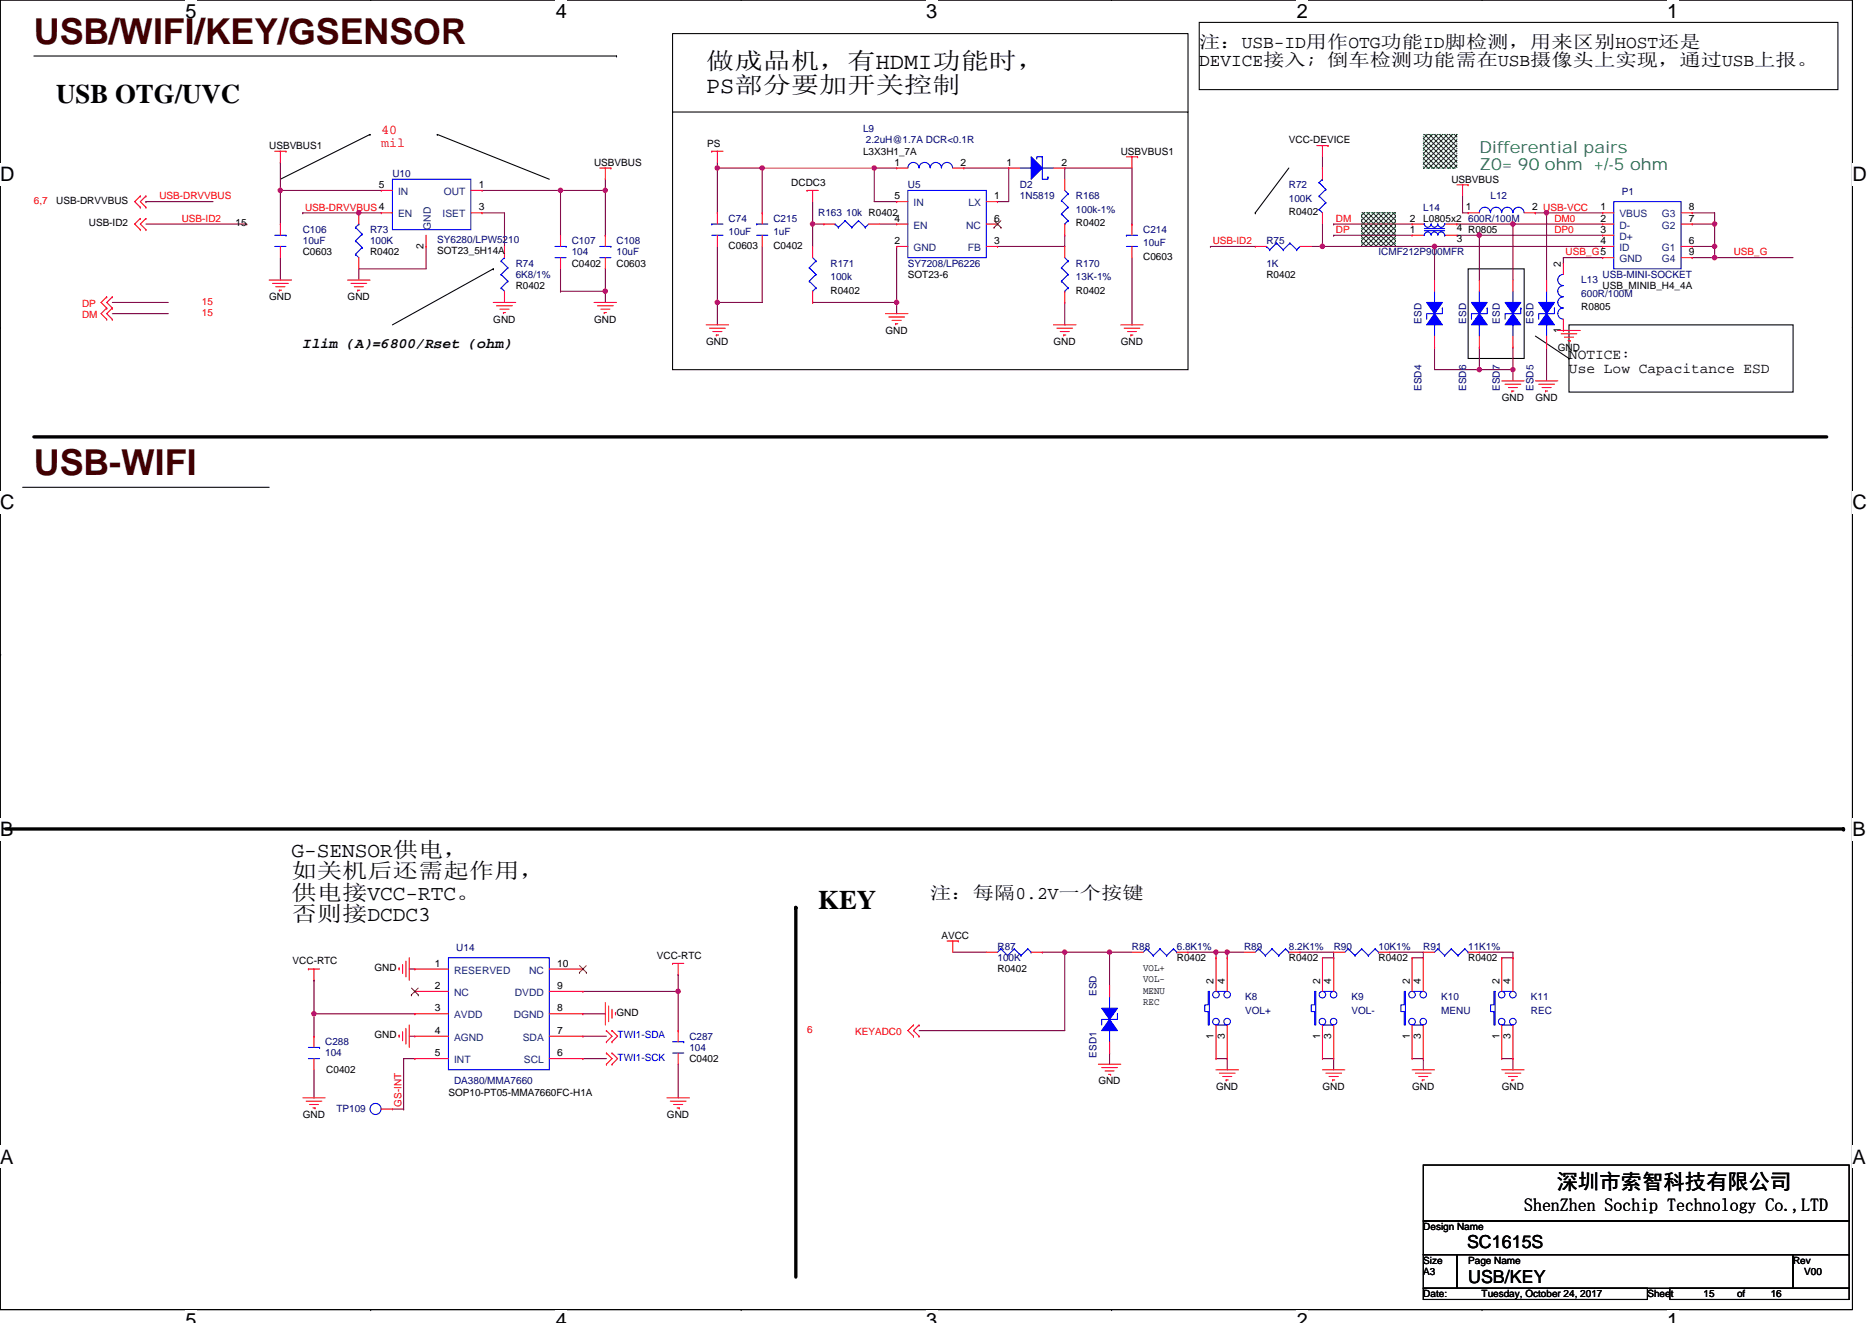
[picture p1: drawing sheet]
<svg xmlns="http://www.w3.org/2000/svg" width="297mm" height="210mm" viewBox="0 0 297 210" stroke-linecap="round" stroke-linejoin="round" font-family="sans-serif">
<path d="M0 0h293.9v207.9h-293.9z" fill="none" stroke="#000" stroke-width=".17"/>
<g fill="#fff">
<path d="M29.4 0h1.8v3.5h-1.8z"/>
<path d="M29.4 207.9h1.8v2h-1.8z"/>
</g>
<path d="M58.8 0h.1M58.8 207.9h.1" fill="none" stroke="#000" stroke-width=".17"/>
<g fill="#fff">
<path d="M88.2 0h1.8v3.5h-1.8z"/>
<path d="M88.2 207.9h1.8v2h-1.8z"/>
</g>
<path d="M117.6 0h.1M117.6 207.9h.1" fill="none" stroke="#000" stroke-width=".17"/>
<g fill="#fff">
<path d="M147 0h1.7v3.5h-1.7z"/>
<path d="M147 207.9h1.7v2h-1.7z"/>
</g>
<path d="M176.4 0h.1M176.4 207.9h.1" fill="none" stroke="#000" stroke-width=".17"/>
<g fill="#fff">
<path d="M205.8 0h1.7v3.5h-1.7z"/>
<path d="M205.8 207.9h1.7v2h-1.7z"/>
</g>
<path d="M235.2 0h.1M235.2 207.9h.1" fill="none" stroke="#000" stroke-width=".17"/>
<g fill="#fff">
<path d="M264.5 0h1.8v3.5h-1.8z"/>
<path d="M264.5 207.9h1.8v2h-1.8z"/>
<path d="M0 26h2.3v3.5h-2.3z"/>
<path d="M293.9 26h2.3v3.5h-2.3z"/>
<path d="M0 77.9h2.3v3.5h-2.3z"/>
<path d="M293.9 77.9h2.3v3.5h-2.3z"/>
</g>
<path d="M0 52h.1M293.9 52h.1" fill="none" stroke="#000" stroke-width=".17"/>
<g fill="#fff">
<path d="M0 129.9h2.1v3.5h-2.1z"/>
<path d="M293.9 129.9h2.1v3.5h-2.1z"/>
</g>
<path d="M0 103.9h.1M293.9 103.9h.1" fill="none" stroke="#000" stroke-width=".17"/>
<path d="M0 103.9h.1" fill="none" stroke="#000" stroke-width=".16"/>
<g fill="#fff">
<path d="M0 181.9h2.2v3.5h-2.2z"/>
<path d="M293.9 181.9h2.2v3.5h-2.2z"/>
</g>
<g fill="none" stroke="#000" stroke-width=".17">
<path d="M5.4 8.9h92.4M97.8 8.9h.1M106.7 17.8v-12.5h81.8v12.5M106.7 17.8h81.8v40.9h-81.8zM190.3 3.6h101.3v10.6h-101.3zM58.7 21.3h.1M58.7 21.3l-14.2 7.1M69.4 21.3h.1M69.4 21.3l17.8 7.1M199.2 33.8h.1M204.5 26.7l-5.3 7.1M78.3 42.7h.1"/>
<path d="M78.3 42.7l-16 8.9M233 42.7h8.8v14.2h-8.8zM243.6 53.3l5.4 3.6M249 51.6h35.5v10.6h-35.5zM249 56.9h.1M3.6 77.3h39.1M0 155.9h.1M293.9 155.9h.1M225.8 199.1h5.4v5.4h-5.4zM225.8 184.9h67.6v8.9h-67.6zM225.8 193.8h67.6v5.3h-67.6zM231.2 199.1h53.3v5.4h-53.3z"/>
<path d="M284.5 199.1h8.9v5.4h-8.9zM225.8 204.5h35.6v1.7h-35.6zM265 204.5h28.4v1.7h-28.4z"/>
</g>
<path d="M5.4 69.3h284.5M.9 131.6h291.6M292.5 131.6h.1M126.3 144h.1M126.3 144v58.7" fill="none" stroke="#000" stroke-width=".53"/>
<g fill="#008000" stroke="#008000" stroke-width=".17" stroke-dasharray="0 .3">
<path d="M225.8 21.3h5.4v5.4h-5.4z" fill-rule="evenodd"/>
<path d="M216.1 33.8h5.3v5.3h-5.3z" fill-rule="evenodd"/>
</g>
<g fill="none" stroke="#800040" stroke-width=".17">
<path d="M23.2 32h.1M23.2 32h10.6M23.2 35.6h16M39.2 35.6h.1M44.5 30.2v5.4M44.5 25.8v4.4h16M44.5 25.8h.1M48 33.8h.1M48 33.8h12.5M67.6 39.1v3.6h-10.7v1.7M76.5 33.8h3.5v5.3M76.5 30.2h12.4"/>
<path d="M88.9 30.2h.1M88.9 30.2v7.1M88.9 30.2h7.2M96.1 30.2v7.1M96.1 28.4v1.8M113.8 39.1v8.9M113.8 26.7h7.1M113.8 26.7v7.1M113.8 26.7h.1M113.8 25.8v.9M120.9 39.1v8.9h-7.1M120.9 26.7h.1"/>
<path d="M120.9 26.7v7.1M128.9 35.6h1.8M128.9 35.6h.1M128.9 32v3.6M128.9 35.6v3.5M139.6 35.6h2.7M142.3 26.7h-3.6v5.3h3.6M142.3 39.1v8.9M152.9 26.7h7.2v5.3h-1.8M168.9 28.4v-1.7h10.7v8.9M168.9 37.3v1.8h-10.6M192.1 39.1h.1"/>
<path d="M192.1 39.1h7.1M208.1 39.1h1.7M209.8 35.6v3.5M209.8 24.9v1.8M209.8 39.1h17.8M211.6 37.3h.1M211.6 35.6h.1M211.6 37.3h12.5M211.6 35.6h12.5M227.6 39.1h.1M231.2 35.6h8.9M231.2 37.3h3.5"/>
<path d="M232.1 31.1v2.7h.9M234.7 37.3h.1M234.7 37.3v7.1M234.7 37.3h19.6M240.1 35.6h.1M240.1 35.6h14.2M240.1 35.6v8.8M243.6 33.8h.1M243.6 33.8h1.8M245.4 33.8h8.9M245.4 33.8h.1M245.4 33.8v10.6"/>
<path d="M254.3 39.1h-26.7v5.3M268.5 35.6h3.6M268.5 39.1h3.6M268.5 33.8h3.6v1.8M272.1 35.6h.1M272.1 39.1v1.8M272.1 35.6v3.5M17.8 48h8.9M17.8 49.8h8.9M44.5 40.9v3.5M88.9 42.7v3.5M88.9 46.2h.1"/>
<path d="M88.9 46.2h7.2M96.1 46.2v1.8M96.1 42.7v3.5M113.8 48h.1M113.8 48v3.6M128.9 48h13.4M142.3 48h.1M142.3 48v1.8M168.9 48v3.6M179.6 40.9v10.7M227.6 55.1v3.6h7.1M234.7 55.1v3.6"/>
<path d="M234.7 58.7h.1M234.7 58.7h5.4M240.1 58.7v1.8M240.1 55.1v3.6M245.4 55.1v5.4M248.1 40.9h6.2M248.1 40.9h.1M248.1 52.5h.9M248.1 40.9v.9M268.5 40.9h3.6M272.1 40.9h.1M272.1 40.9h12.4"/>
<path d="M49.8 155.6h.1M49.8 155.6v5.3M64.9 153.8h.9M92.5 157.4h15.1M107.6 154.7h.1M107.6 157.4v6.2M107.6 154.7v2.7M151.2 151.1h5.3M165.4 151.1h3.5M168.9 151.1h.1M168.9 151.1v12.5h-23.1M168.9 151.1h7.2"/>
<path d="M176.1 151.1h.1M176.1 151.1h3.5M176.1 151.1v5.4M188.5 151.1h4.5M193 151.1v.9M193 151.1h.1M193 151.1h1.7M194.7 151.1v.9M194.7 151.1h2.7M206.3 151.1h5.3v.9h-1.8M220.5 151.1h5.3v.9h-1.7M234.7 151.1h5.4v.9h-1.8"/>
<path d="M49.8 160.9v3.6M49.8 160.9h16M49.8 169.8v4.4M62.3 176h1.7M64 176h.1M64.9 164.5h.9M65.8 168h-1.8v8M92.5 164.5h3.7M92.5 168h3.7M92.5 160.9h3.6M107.6 168.9v5.3M176.1 167.1v1.8"/>
<path d="M193 168h1.7v1.8M209.8 168h1.8v1.8M224.1 168h1.7v1.8M238.3 168h1.8v1.8"/>
</g>
<g fill="#f0f" stroke="#f0f" stroke-width=".17">
<circle cx="168.9" cy="151.1" r=".35"/>
<circle cx="176" cy="151.1" r=".35"/>
<circle cx="96" cy="30.2" r=".35"/>
<circle cx="88.9" cy="30.2" r=".35"/>
<circle cx="96" cy="46.2" r=".35"/>
<circle cx="56.9" cy="33.8" r=".35"/>
<circle cx="234.7" cy="37.3" r=".35"/>
<circle cx="240.1" cy="35.5" r=".35"/>
<circle cx="240.1" cy="58.7" r=".35"/>
<circle cx="234.7" cy="58.7" r=".35"/>
<circle cx="272.1" cy="39.1" r=".35"/>
<circle cx="272.1" cy="35.5" r=".35"/>
<circle cx="245.4" cy="33.8" r=".35"/>
<circle cx="142.3" cy="48" r=".35"/>
<circle cx="113.8" cy="48" r=".35"/>
<circle cx="138.7" cy="26.7" r=".35"/>
<circle cx="120.9" cy="26.7" r=".35"/>
<circle cx="44.5" cy="30.2" r=".35"/>
<circle cx="272.1" cy="40.9" r=".35"/>
<circle cx="107.6" cy="157.3" r=".35"/>
<circle cx="49.8" cy="160.9" r=".35"/>
<circle cx="194.7" cy="151.1" r=".35"/>
<circle cx="192.9" cy="151.1" r=".35"/>
<circle cx="113.8" cy="26.7" r=".35"/>
<circle cx="128.9" cy="35.5" r=".35"/>
<circle cx="209.8" cy="39.1" r=".35"/>
<circle cx="227.6" cy="39.1" r=".35"/>
</g>
<path d="M120.9 26.7h.1M120.9 26.7h17.8" fill="none" stroke="#ff8000" stroke-width=".17"/>
<g fill="none" stroke="#f00" stroke-width=".17">
<path d="M22.3 31.1h.1M22.3 32.9h.1M22.3 34.7h.1M22.3 36.4h.1M22.3 31.1l-.9 .9 .9 .9M22.3 34.7l-.9 .9 .9 .8M23.2 31.1h.1M23.2 32.9h.1M23.2 34.7h.1M23.2 36.4h.1M23.2 31.1l-.9 .9 .9 .9M23.2 34.7l-.9 .9 .9 .8"/>
<path d="M43.6 24h1.8M44.5 24v1.8M44.5 39.1v1.8M44.5 35.6h.1M44.5 35.6v1.7M45.4 24h.1M56.9 33.8h.1M56.9 33.8v1.8M60.5 33.8h.1M60.5 30.2h.1M60.5 30.2h1.8M60.5 33.8h1.8"/>
<path d="M67.6 39.1h.1M67.6 37.3v1.8M74.7 30.2h1.8M74.7 33.8h1.8M76.5 33.8h.1M76.5 30.2h.1M80 39.1h.1M80 39.1v1.8M88.9 37.3h.1M88.9 37.3v1.8M95.2 26.7h1.7M96.1 26.7v1.7"/>
<path d="M96.1 37.3h.1M96.1 37.3v1.8M96.9 26.7h.1M112.9 24h.1M112.9 24h1.8M113.8 24v1.8M113.8 37.3v1.8M113.8 33.8h.1M113.8 33.8v1.8M120.9 37.3v1.8M120.9 33.8h.1M120.9 33.8v1.8"/>
<path d="M128.1 30.2h.1M128.1 30.2h1.7M128.9 30.2v1.8M128.9 39.1v1.8M130.7 35.6h.1M130.7 35.6h1.8M137.8 35.6h1.8M142.3 26.7h.1M142.3 35.6h.1M142.3 39.1h.1M142.3 32h.1M142.3 26.7h1.8"/>
<path d="M142.3 39.1h1.8M142.3 35.6h1.8M142.3 32h1.8M151.2 26.7h1.7M152.9 26.7h.1M156.5 39.1h1.8M156.5 35.6h1.8M156.5 32h1.8M158.3 35.6h.1M158.3 32h.1M158.3 39.1h.1M160.1 26.7h.1"/>
<path d="M160.1 26.7h1.7M167.2 26.7h1.7M168.9 39.1v1.8M168.9 26.7h.1M168.9 28.4v1.8M168.9 37.3h.1M168.9 35.6v1.7M178.7 24.9h1.8M179.6 24.9v1.8M179.6 39.1v1.8M179.6 35.6h.1M179.6 35.6v1.7"/>
<path d="M180.5 24.9h.1M199.2 39.1h.1M199.2 39.1h1.8M206.3 39.1h1.8M209 23.1h1.7M209.8 23.1v1.8M209.8 33.8v1.8M209.8 26.7h.1M209.8 26.7v1.7M210.7 23.1h.1M224.1 37.3h.1M224.1 35.6h.1"/>
<path d="M224.1 37.3h1.7M224.1 35.6h1.7M229.4 37.3h1.8M229.4 35.6h1.8M231.2 37.3h.1M231.2 35.6h.1M231.2 29.3h1.8M232.1 29.3v1.8M233 29.3h.1M233 33.8h.1M233 33.8h1.7M241.8 33.8h1.8"/>
<path d="M243.6 33.8h.1M254.3 33.8h.1M254.3 35.6h.1M254.3 37.3h.1M254.3 39.1h.1M254.3 39.1h1.8M254.3 33.8h1.8M254.3 37.3h1.8M254.3 35.6h1.8M266.7 39.1h1.8M266.7 33.8h1.8M266.7 35.6h1.8"/>
<path d="M268.5 39.1h.1M268.5 35.6h.1M268.5 33.8h.1M16.9 48.9h.1M16.9 50.7h.1M16.9 47.1h.1M16.9 48.9l-.9 .9 .9 .9M16.9 47.1l-.9 .9 .9 .9M17.8 48.9h.1M17.8 50.7h.1M17.8 47.1h.1M17.8 48.9l-.9 .9 .9 .9"/>
<path d="M17.8 47.1l-.9 .9 .9 .9M42.7 44.4h3.6M43.2 45h2.5M43.8 45.5h1.4M44.3 46.1h.1M44.3 46.1h.4M55.2 44.4h3.5M55.7 45h2.5M56.2 45.5h1.5M56.8 46.1h.1M56.8 46.1h.3M56.9 40.9v1.8"/>
<path d="M78.3 48h3.5M78.8 48.5h2.5M79.3 49.1h1.5M79.9 49.6h.1M79.9 49.6h.3M80 46.2v1.8M88.9 40.9v1.8M94.3 48h3.5M94.8 48.5h2.5M95.3 49.1h1.5M95.9 49.6h.1M95.9 49.6h.3"/>
<path d="M96.1 40.9v1.8M112.1 51.6h3.5M112.6 52.1h2.5M113.1 52.6h1.5M113.7 53.2h.1M113.7 53.2h.3M128.9 48h.1M128.9 46.2v1.8M140.5 49.8h3.6M141 50.3h2.5M141.6 50.8h1.4M142.1 51.4h.1"/>
<path d="M142.1 51.4h.3M167.2 51.6h3.5M167.7 52.1h2.5M168.2 52.6h1.5M168.8 53.2h.1M168.8 53.2h.3M168.9 48h.1M168.9 46.2v1.8M177.8 51.6h3.6M178.4 52.1h2.5M178.9 52.6h1.4M179.4 53.2h.1"/>
<path d="M179.4 53.2h.4M227.6 44.4v1.8M227.6 55.1h.1M227.6 53.3v1.8M234.7 44.4v1.8M234.7 55.1h.1M234.7 53.3v1.8M240.1 44.4v1.8M240.1 55.1h.1M240.1 53.3v1.8M245.4 44.4v1.8M245.4 55.1h.1"/>
<path d="M245.4 53.3v1.8M247.2 52.5h3.5M247.7 53h2.5M248.1 52.5h.1M248.1 41.8h.1M248.1 41.8v1.8M248.1 50.7v1.8M248.2 53.5h1.5M248.8 54.1h.3M249.1 54.1h.1M254.3 40.9h.1M254.3 40.9h1.8"/>
<path d="M266.7 40.9h1.8M268.5 40.9h.1M238.3 60.5h3.5M238.8 61h2.5M239.3 61.5h1.5M239.9 62.1h.1M239.9 62.1h.3M243.6 60.5h3.6M244.2 61h2.5M244.7 61.5h1.4M245.2 62.1h.1M245.2 62.1h.4"/>
<path d="M48.9 153.8h.1M48.9 153.8h1.8M49.8 153.8v1.8M63.3 153.6h.1M63.3 153.6v.4M63.9 153.1v1.4M64.4 152.5v2.5M64.9 152v3.6M65.8 153.8h.1M65.8 157.4h.1M65.8 153.8h5.4M65.8 157.4h5.4"/>
<path d="M87.2 153.8h5.3M87.2 157.4h5.3M92.5 157.4h.1M92.5 153.8h.1M96.1 159.1v3.6M96.6 159.7v2.5M106.7 152.9h.1M106.7 152.9h1.8M107.6 152.9v1.8M150.3 149.4h1.8M151.2 149.4v1.7M152.1 149.4h.1"/>
<path d="M156.5 151.1h1.8M163.6 151.1h1.8M165.4 151.1h.1M176.1 156.5v1.7M179.6 151.1h1.8M186.7 151.1h1.8M188.5 151.1h.1M193 152h.1M193 152v5.4M194.7 152h.1M194.7 152v5.4M197.4 151.1h1.8"/>
<path d="M204.5 151.1h1.8M206.3 151.1h.1M209.8 152h.1M209.8 152v5.4M211.6 151.1h1.8M211.6 152h.1M211.6 152v5.4M218.7 151.1h1.8M220.5 151.1h.1M224.1 152h.1M224.1 152v5.4M225.8 152h.1"/>
<path d="M225.8 151.1h1.8M225.8 152v5.4M233 151.1h1.7M234.7 151.1h.1M238.3 152h.1M238.3 152v5.4M240.1 152h.1M240.1 152v5.4M48 174.2h3.6M48.6 174.8h2.5M49.1 175.3h1.4M49.7 175.9h.3"/>
<path d="M49.8 168v1.8M49.8 164.5h.1M49.8 164.5v1.7M50 175.9h.1M60.5 176h1.8M62.3 176h.1M63.3 164.3h.1M63.3 164.3v.3M63.9 163.7v1.5M64.4 163.2v2.5M64.9 162.7v3.5M65.8 160.9h.1"/>
<path d="M65.8 164.5h.1M65.8 168h.1M65.8 160.9h5.4M65.8 164.5h5.4M65.8 168h5.4M87.2 160.9h5.3M87.2 164.5h5.3M87.2 168h5.3M92.5 168h.1M92.5 164.5h.1M92.5 160.9h.1M96.2 165.4h.1"/>
<path d="M96.2 163.6h.1M96.2 168.9h.1M96.2 167.1h.1M96.2 163.6l.9 .9-.9 .9M96.2 167.1l.9 .9-.9 .9M97.1 160.2v1.4M97.1 165.4h.1M97.1 163.6h.1M97.1 168.9h.1M97.1 167.1h.1M97.1 163.6l.9 .9-.9 .9M97.1 167.1l.9 .9-.9 .9"/>
<path d="M97.7 160.7h.1M97.7 160.7v.4M105.8 174.2h3.6M106.4 174.8h2.5M106.9 175.3h1.4M107.4 175.9h.4M107.6 167.1v1.8M107.6 163.6h.1M107.6 163.6v1.8M107.8 175.9h.1M144.9 162.7h.1M144.9 164.5h.1"/>
<path d="M144.9 162.7l-.8 .9 .8 .9M145.8 162.7h.1M145.8 164.5h.1M145.8 162.7l-.9 .9 .9 .9M174.3 168.9h3.5M174.8 169.4h2.5M175.3 170h1.5M175.9 170.5h.3M176.1 167.1h.1M176.1 165.4v1.7M176.2 170.5h.1M193 169.8h3.5"/>
<path d="M193 168h.1M193 162.7v5.3M193.5 170.3h2.5M194 170.9h1.4M194.6 171.4h.1M194.6 171.4h.3M194.7 168h.1M194.7 162.7v5.3M209.8 169.8h3.6M209.8 168h.1M209.8 162.7v5.3M210.4 170.3h2.5"/>
<path d="M210.9 170.9h1.4M211.5 171.4h.1M211.5 171.4h.3M211.6 168h.1M211.6 162.7v5.3M224.1 169.8h3.5M224.1 168h.1M224.1 162.7v5.3M224.6 170.3h2.5M225.1 170.9h1.5M225.7 171.4h.1M225.7 171.4h.3"/>
<path d="M225.8 168h.1M225.8 162.7v5.3M238.3 169.8h3.5M238.3 168h.1M238.3 162.7v5.3M238.8 170.3h2.5M239.3 170.9h1.5M239.9 171.4h.1M239.9 171.4h.3M240.1 168h.1M240.1 162.7v5.3"/>
</g>
<g fill="none" stroke="#00f" stroke-width=".17">
<path d="M43.6 39.1h1.8M43.6 37.3h1.8M45.4 37.3h.1M56.4 38.2h.1M56.4 36.1h.1M56.4 38.2l1.1 1.1M56.4 36.1l1.1 1.1M56.9 35.6h.1M56.9 35.6l-.5 .5M57.5 39.3h.1M57.5 37.2h.1M57.5 39.3l-1.1 1.1"/>
<path d="M57.5 37.2l-1.1 1M62.3 28.4h12.4v8h-12.4zM88.1 39.1h1.7M89.8 39.1h.1M95.2 39.1h1.7M96.9 39.1h.1M112.9 37.3h1.8M112.9 35.6h.1M112.9 35.6h1.8M120.1 37.3h1.7M120.1 35.6h.1M120.1 35.6h1.7"/>
<path d="M132.5 35.6h.1M132.5 35.6l.5 .5M133 36.1h.1M134.1 35h.1M134.1 35l1.1 1.1M134.1 35l-1.1 1.1M135.2 36.1h.1M136.2 35h.1M136.2 35l1.1 1.1M136.2 35l-1 1.1M137.3 36.1h.1M137.8 35.6l-.5 .5"/>
<path d="M144.1 30.2h12.4v10.7h-12.4zM144.1 26.6a.88 .88 0 0 1 .8-.8 .88 .88 0 0 1 .9 .8 .89 .89 0 0 1 .9-.8 .89 .89 0 0 1 .9 .8 .89 .89 0 0 1 .9-.8 .89 .89 0 0 1 .9 .8M149.4 26.6a.88 .88 0 0 1 .9-.8 .88 .88 0 0 1 .8 .8M161.8 26.7h1.8M164.5 25.3v-.4h.9v3.5h.9v-.3M165.4 26.7h1.8M166.3 28.1h.1M168.4 31.8h.1M168.4 34h.1M168.4 31.8l1.1 1.1M168.4 34l1.1 1M168.9 35.6h.1"/>
<path d="M168.9 30.2l.6 .6M169.5 30.8h.1M169.5 32.9h.1M169.5 35h.1M169.5 30.8l-1.1 1M169.5 32.9l-1.1 1.1M169.5 35l-.6 .6M178.7 39.1h1.8M178.7 37.3h.1M178.7 37.3h1.8M201 39.1h.1M201 39.1l.5 .5"/>
<path d="M201.5 39.6h.1M202.6 38.6h.1M202.6 38.6l1 1M202.6 38.6l-1.1 1M203.6 39.6h.1M204.7 38.6h.1M204.7 38.6l1.1 1M204.7 38.6l-1.1 1M205.8 39.6h.1M206.3 39.1l-.5 .5M209.3 33.3h.1M209.3 31.1h.1"/>
<path d="M209.3 29h.1M209.3 33.3l.5 .5M209.3 31.1l1.1 1.1M209.3 29l1.1 1.1M209.8 28.4h.1M209.8 28.4l-.5 .6M210.4 32.2h.1M210.4 30.1h.1M210.4 32.2l-1.1 1.1M210.4 30.1l-1.1 1M226 36.3h3.2M226 36.6h3.2"/>
<path d="M227.1 37.3a.53 .53 0 0 0-.6-.5 .53 .53 0 0 0-.5 .5h-.2M227.1 35.5a.53 .53 0 0 1-.6 .6 .53 .53 0 0 1-.5-.6l-.2 .1M227.1 37.3a.53 .53 0 0 1 .5-.5 .53 .53 0 0 1 .6 .5 .53 .53 0 0 1 .5-.5 .53 .53 0 0 1 .5 .5M227.1 35.5a.53 .53 0 0 0 .5 .6 .53 .53 0 0 0 .6-.6 .53 .53 0 0 0 .5 .6 .53 .53 0 0 0 .5-.6M229.2 35.6h.2M229.2 37.3h.1M229.2 37.3h.2M234.7 33.8a.88 .88 0 0 1 .9-.9 .88 .88 0 0 1 .9 .9 .89 .89 0 0 1 .9-.9 .89 .89 0 0 1 .9 .9 .89 .89 0 0 1 .9-.9 .89 .89 0 0 1 .8 .9M240.1 33.8a.88 .88 0 0 1 .8-.9 .88 .88 0 0 1 .9 .9M256.1 32h10.6v10.7h-10.6zM56.4 40.4h.1M56.4 40.4l.5 .5"/>
<path d="M79.5 45.7h.1M79.5 43.6h.1M79.5 41.4h.1M79.5 45.7l.5 .5M79.5 43.6l1.1 1M79.5 41.4l1.1 1.1M80 40.9h.1M80 40.9l-.5 .5M80.6 44.6h.1M80.6 42.5h.1M80.6 44.6l-1.1 1.1M80.6 42.5l-1.1 1.1"/>
<path d="M88.1 40.9h1.7M95.2 40.9h1.7M128.4 42.5h.1M128.4 44.6h.1M128.4 42.5l1.1 1.1M128.4 44.6l1.1 1.1M128.9 46.2h.1M128.9 40.9l.6 .5M129.5 41.4h.1M129.5 43.6h.1M129.5 45.7h.1M129.5 41.4l-1.1 1.1"/>
<path d="M129.5 43.6l-1.1 1M129.5 45.7l-.6 .5M168.4 42.5h.1M168.4 44.6h.1M168.4 42.5l1.1 1.1M168.4 44.6l1.1 1.1M168.9 46.2h.1M168.9 40.9l.6 .5M169.5 41.4h.1M169.5 43.6h.1M169.5 45.7h.1M169.5 41.4l-1.1 1.1"/>
<path d="M169.5 43.6l-1.1 1M169.5 45.7l-.6 .5M227.6 46.2v1.8M227.6 51.6v1.7M228.9 48.9v.9h-2.5v.9M228.9 48.9h.1M234.7 46.2v1.8M234.7 51.6v1.7M236 48.9v.9h-2.5v.9M236 48.9h.1M240.1 46.2v1.8M240.1 51.6v1.7"/>
<path d="M241.3 48.9v.9h-2.5v.9M241.3 48.9h.1M245.4 46.2v1.8M245.4 51.6v1.7M246.7 48.9v.9h-2.5v.9M246.7 48.9h.1M248 48.9a.88 .88 0 0 0-.8 .9 .88 .88 0 0 0 .8 .9M248 47.1a.88 .88 0 0 0-.8 .9 .88 .88 0 0 0 .8 .9M248 45.3a.88 .88 0 0 0-.8 .9 .88 .88 0 0 0 .8 .9M248 43.6a.88 .88 0 0 0-.8 .8 .88 .88 0 0 0 .8 .9M71.2 152h16v17.8h-16zM158.8 150.6h.1"/>
<path d="M158.8 150.6l-.5 .5M158.8 150.6l1.1 1.1M159.9 151.7h.1M160.9 150.6h.1M160.9 150.6l-1 1.1M160.9 150.6l1.1 1.1M162 151.7h.1M163.1 150.6h.1M163.1 150.6l-1.1 1.1M163.1 150.6l.5 .5M163.6 151.1h.1M176.1 158.2v1.8"/>
<path d="M181.9 150.6h.1M181.9 150.6l-.5 .5M181.9 150.6l1.1 1.1M183 151.7h.1M184.1 150.6h.1M184.1 150.6l-1.1 1.1M184.1 150.6l1 1.1M185.1 151.7h.1M186.2 150.6h.1M186.2 150.6l-1.1 1.1M186.2 150.6l.5 .5M186.7 151.1h.1"/>
<path d="M191.7 157.4h.2v5.3h-.2v-2.2h-.5v-1h.5zM193 157.4h1.7M199.7 150.6h.1M199.7 150.6l-.5 .5M199.7 150.6l1.1 1.1M200.8 151.7h.1M201.8 150.6h.1M201.8 150.6l-1 1.1M201.8 150.6l1.1 1.1M202.9 151.7h.1M204 150.6h.1M204 150.6l-1.1 1.1"/>
<path d="M204 150.6l.5 .5M204.5 151.1h.1M208.6 157.4h.2v5.3h-.2v-2.2h-.5v-1h.5zM209.8 157.4h1.8M213.9 150.6h.1M213.9 150.6l-.5 .5M213.9 150.6l1.1 1.1M215 151.7h.1M216.1 150.6h.1M216.1 150.6l-1.1 1.1M216.1 150.6l1 1.1M217.1 151.7h.1"/>
<path d="M218.2 150.6h.1M218.2 150.6l-1.1 1.1M218.2 150.6l.5 .5M218.7 151.1h.1M222.8 157.4h.2v5.3h-.2v-2.2h-.5v-1h.5zM224.1 157.4h1.7M228.2 150.6h.1M228.2 150.6l-.6 .5M228.2 150.6l1 1.1M229.2 151.7h.1M230.3 150.6h.1M230.3 150.6l-1.1 1.1"/>
<path d="M230.3 150.6l1 1.1M231.3 151.7h.1M232.4 150.6h.1M232.4 150.6l-1.1 1.1M232.4 150.6l.6 .5M233 151.1h.1M237 157.4h.2v5.3h-.2v-2.2h-.5v-1h.5zM238.3 157.4h1.8M48.9 168h1.8M48.9 166.2h1.8M50.7 166.2h.1M106.7 167.1h1.8"/>
<path d="M106.7 165.4h1.8M108.5 165.4h.1M176.1 163.6v1.8M177.3 160.9v.9h-2.5v.9M177.3 160.9h.1M193 162.7h1.7M209.8 162.7h1.8M224.1 162.7h1.7M238.3 162.7h1.8"/>
<circle cx="192.9" cy="157.9" r=".52"/>
<circle cx="194.7" cy="157.9" r=".52"/>
<circle cx="209.8" cy="157.9" r=".52"/>
<circle cx="211.6" cy="157.9" r=".52"/>
<circle cx="224.1" cy="157.9" r=".52"/>
<circle cx="225.8" cy="157.9" r=".52"/>
<circle cx="238.3" cy="157.9" r=".52"/>
<circle cx="240.1" cy="157.9" r=".52"/>
<circle cx="59.6" cy="176" r=".88"/>
<circle cx="192.9" cy="162.1" r=".52"/>
<circle cx="194.7" cy="162.1" r=".52"/>
<circle cx="209.8" cy="162.1" r=".52"/>
<circle cx="211.6" cy="162.1" r=".52"/>
<circle cx="224.1" cy="162.1" r=".52"/>
<circle cx="225.8" cy="162.1" r=".52"/>
<circle cx="238.3" cy="162.1" r=".52"/>
<circle cx="240.1" cy="162.1" r=".52"/>
</g>
<g fill="#00f" stroke="#00f" stroke-width=".17">
<path d="M163.6 24.9l1.8 1.8-1.8 1.7z" fill-rule="evenodd"/>
<path d="M238.8 48h2.5l-1.2 1.8z" fill-rule="evenodd"/>
<path d="M240.1 49.8l1.2 1.8h-2.5z" fill-rule="evenodd"/>
<path d="M244.2 48h2.5l-1.3 1.8z" fill-rule="evenodd"/>
<path d="M245.4 49.8l1.3 1.8h-2.5z" fill-rule="evenodd"/>
<path d="M233.5 48h2.5l-1.3 1.8z" fill-rule="evenodd"/>
<path d="M234.7 49.8l1.3 1.8h-2.5z" fill-rule="evenodd"/>
<path d="M174.8 160h2.5l-1.2 1.8z" fill-rule="evenodd"/>
<path d="M176.1 161.8l1.2 1.8h-2.5z" fill-rule="evenodd"/>
<path d="M226.4 48h2.5l-1.3 1.8z" fill-rule="evenodd"/>
<path d="M227.6 49.8l1.3 1.8h-2.5z" fill-rule="evenodd"/>
</g>
<path d="M157.7 36.1h.1M157.8 35l1 1.1M158.8 35l-1.1 1.1M158.8 36.1h.1M65.3 157.9h.1M65.3 156.8l1.1 1.1M66.4 156.8l-1.1 1.1M66.4 157.9h.1M91.9 154.3h.1M92 153.3l1 1M93 153.3l-1.1 1M93 154.3h.1" fill="none" stroke="#804000" stroke-width=".16"/>
<g font-size="5.7" fill="#400000">
<text x="5.4" y="6.9">USB/WIFI/KEY/GSENSOR</text>
<text x="5.4" y="75.4">USB-WIFI</text>
</g>
<g font-size="4.3">
<text x="8.9" y="16.3">USB OTG/UVC</text>
<text x="129.8" y="144.3">KEY</text>
</g>
<g font-size="3.7">
<text x="112.1" y="11">做成品机，有HDMI功能时，</text>
<text x="112.1" y="14.7">PS部分要加开关控制</text>
</g>
<g font-size="3.4">
<text x="46.3" y="136">G-SENSOR供电，</text>
<text x="46.3" y="139.4">如关机后还需起作用，</text>
<text x="46.3" y="142.8">供电接VCC-RTC。</text>
<text x="46.3" y="146.1">否则接DCDC3</text>
<text x="247" y="188.7">深圳市索智科技有限公司</text>
</g>
<g font-size="3.2">
<text x="29.4" y="2.8">5</text>
<text x="88.2" y="2.8">4</text>
<text x="147" y="2.8">3</text>
<text x="205.8" y="2.8">2</text>
<text x="264.5" y="2.8">1</text>
<text x="0" y="28.8">D</text>
<text x="293.9" y="28.8">D</text>
<text x="0" y="80.8">C</text>
<text x="293.9" y="80.8">C</text>
<text x="0" y="132.7">B</text>
<text x="293.9" y="132.7">B</text>
<text x="0" y="184.7">A</text>
<text x="293.9" y="184.7">A</text>
<text x="29.4" y="210.7">5</text>
<text x="88.2" y="210.7">4</text>
<text x="147" y="210.7">3</text>
<text x="205.8" y="210.7">2</text>
<text x="264.5" y="210.7">1</text>
</g>
<g font-size="2.8">
<text x="190.3" y="7.6">注：USB-ID用作OTG功能ID脚检测，用来区别HOST还是</text>
<text x="190.3" y="10.4">DEVICE接入; 倒车检测功能需在USB摄像头上实现，通过USB上报。</text>
<text x="147.6" y="142.7">注：每隔0.2V一个按键</text>
<text x="241.8" y="192.2">ShenZhen Sochip Technology Co. ,,, LTD</text>
<text x="241.8" y="192.2">ShenZhen Sochip Technology Co.</text>
<text x="285.8" y="192.2">LTD</text>
<text x="232.8" y="198.1">SC1615S</text>
<text x="233" y="203.6">USB/KEY</text>
</g>
<g font-size="2.6" fill="#008040">
<text x="234.7" y="24.3">Differential pairs</text>
<text x="234.7" y="26.9">Z0= 90 ohm +/-5 ohm</text>
</g>
<g font-size="2.3">
<text x="48" y="55.3">Ilim (A)=6800/Rset (ohm)</text>
<text x="249" y="57">NOTICE:</text>
<text x="249" y="59.3">Use Low Capacitance ESD</text>
</g>
<g font-size="2.1" fill="#f00">
<text x="60.5" y="21.3">40</text>
<text x="60.5" y="23.4">mil</text>
</g>
<g font-size="1.6">
<text x="42.7" y="23.6">USBVBUS1</text>
<text x="112.2" y="23.3">PS</text>
<text x="204.5" y="22.8">VCC-DEVICE</text>
<text x="60.1" y="29.8">5</text>
<text x="76" y="29.8">1</text>
<text x="94.3" y="26.3">USBVBUS</text>
<text x="125.6" y="29.5">DCDC3</text>
<text x="136.9" y="24.5">L3X3H1_7A</text>
<text x="141.9" y="26.3">1</text>
<text x="152.4" y="26.3">2</text>
<text x="159.7" y="26.3">1</text>
<text x="168.4" y="26.3">2</text>
<text x="177.8" y="24.5">USBVBUS1</text>
<text x="230.3" y="29">USBVBUS</text>
<text x="8.9" y="32.4">USB-DRVVBUS</text>
<text x="14.1" y="35.9">USB-ID2</text>
<text x="37.4" y="35.9">15</text>
<text x="76" y="33.4">3</text>
<text x="141.9" y="35.2">4</text>
<text x="141.9" y="31.6">5</text>
<text x="157.8" y="35.2">6</text>
<text x="157.8" y="31.6">1</text>
<text x="170.7" y="35.9">R0402</text>
<text x="204.5" y="34.1">R0402</text>
<text x="223.7" y="35.2">2</text>
<text x="225.8" y="35.2">L0805x2</text>
<text x="232.6" y="33.4">1</text>
<text x="243.1" y="33.4">2 USB-VCC</text>
<text x="253.9" y="33.4">1</text>
<text x="253.9" y="35.2">2</text>
<text x="268" y="35.2">7</text>
<text x="268" y="33.4">8</text>
<text x="48" y="40.5">C0603</text>
<text x="58.7" y="40.5">R0402</text>
<text x="67.2" y="39.5" transform="rotate(-90 67.2 39.5)">2</text>
<text x="69.4" y="40.4">SOT23_5H14A</text>
<text x="115.6" y="39.5">C0603</text>
<text x="122.7" y="39.5">C0402</text>
<text x="141.9" y="38.7">2</text>
<text x="157.8" y="38.7">3</text>
<text x="181.4" y="41.3">C0603</text>
<text x="223.7" y="37">1</text>
<text x="231.2" y="38.4">3</text>
<text x="231.2" y="36.6">4 R0805</text>
<text x="253.9" y="37">3</text>
<text x="253.9" y="38.7">4</text>
<text x="268" y="38.7">6</text>
<text x="268" y="40.5">9</text>
<text x="42.7" y="47.6">GND</text>
<text x="55.2" y="47.6">GND</text>
<text x="81.8" y="45.9">R0402</text>
<text x="90.7" y="42.3">C0402</text>
<text x="97.8" y="42.3">C0603</text>
<text x="131.8" y="46.6">R0402</text>
<text x="144.1" y="44.1">SOT23-6</text>
<text x="170.7" y="46.6">R0402</text>
<text x="201" y="44.1">R0402</text>
<text x="247.7" y="42.3" transform="rotate(-90 247.7 42.3)">2</text>
<text x="254.3" y="45.9">USB_MINIB_H4_4A</text>
<text x="78.3" y="51.2">GND</text>
<text x="94.3" y="51.2">GND</text>
<text x="140.5" y="53">GND</text>
<text x="247.7" y="52.8" transform="rotate(-90 247.7 52.8)">1</text>
<text x="250.9" y="49.3">R0805</text>
<text x="112.1" y="54.8">GND</text>
<text x="167.2" y="54.8">GND</text>
<text x="177.8" y="54.8">GND</text>
<text x="247.2" y="55.6">GND</text>
<text x="238.3" y="63.6">GND</text>
<text x="243.6" y="63.6">GND</text>
<text x="149.4" y="149">AVCC</text>
<text x="46.4" y="153.1">VCC-RTC</text>
<text x="59.4" y="154.2">GND</text>
<text x="69" y="153.4">1</text>
<text x="88.4" y="153.4">10</text>
<text x="104.2" y="152.2">VCC-RTC</text>
<text x="158.3" y="154.3">R0402</text>
<text x="181.4" y="154.2">VOL+</text>
<text x="181.4" y="155.9">VOL-</text>
<text x="186.7" y="152.5">R0402</text>
<text x="204.5" y="152.5">R0402</text>
<text x="218.7" y="152.5">R0402</text>
<text x="233" y="152.5">R0402</text>
<text x="69" y="157">2</text>
<text x="69" y="160.5">3</text>
<text x="88.4" y="160.5">8</text>
<text x="88.4" y="157">9</text>
<text x="97.8" y="161.3">GND</text>
<text x="181.4" y="159.5">REC</text>
<text x="181.4" y="157.7">MENU</text>
<text x="192.6" y="156.1" transform="rotate(-90 192.6 156.1)">2</text>
<text x="194.3" y="156.1" transform="rotate(-90 194.3 156.1)">4</text>
<text x="209.5" y="156.1" transform="rotate(-90 209.5 156.1)">2</text>
<text x="211.2" y="156.1" transform="rotate(-90 211.2 156.1)">4</text>
<text x="223.7" y="156.1" transform="rotate(-90 223.7 156.1)">2</text>
<text x="225.5" y="156.1" transform="rotate(-90 225.5 156.1)">4</text>
<text x="237.9" y="156.1" transform="rotate(-90 237.9 156.1)">2</text>
<text x="239.7" y="156.1" transform="rotate(-90 239.7 156.1)">4</text>
<text x="59.4" y="164.8">GND</text>
<text x="69" y="164.1">4</text>
<text x="69" y="167.6">5</text>
<text x="88.4" y="164.1">7</text>
<text x="88.4" y="167.6">6</text>
<text x="192.6" y="164.8" transform="rotate(-90 192.6 164.8)">1</text>
<text x="194.3" y="164.8" transform="rotate(-90 194.3 164.8)">3</text>
<text x="209.5" y="164.8" transform="rotate(-90 209.5 164.8)">1</text>
<text x="211.2" y="164.8" transform="rotate(-90 211.2 164.8)">3</text>
<text x="223.7" y="164.8" transform="rotate(-90 223.7 164.8)">1</text>
<text x="225.5" y="164.8" transform="rotate(-90 225.5 164.8)">3</text>
<text x="237.9" y="164.8" transform="rotate(-90 237.9 164.8)">1</text>
<text x="239.7" y="164.8" transform="rotate(-90 239.7 164.8)">3</text>
<text x="51.8" y="170.3">C0402</text>
<text x="71.2" y="173.9">SOP10-PT05-MMA7660FC-H1A</text>
<text x="109.4" y="168.6">C0402</text>
<text x="174.3" y="172.1">GND</text>
<text x="193" y="173">GND</text>
<text x="209.8" y="173">GND</text>
<text x="224.1" y="173">GND</text>
<text x="238.3" y="173">GND</text>
<text x="48" y="177.4">GND</text>
<text x="105.8" y="177.4">GND</text>
<text x="225.8" y="195.2">Design Name</text>
<text x="225.8" y="202.3">A3</text>
<text x="225.8" y="200.6">Size</text>
<text x="233" y="200.6">Page Name</text>
<text x="284.5" y="200.6">Rev</text>
<text x="286.3" y="202.3">V00</text>
<text x="225.8" y="205.9">Date:</text>
<text x="235.1" y="205.9">Tuesday, October 24, 2017</text>
<text x="261.4" y="205.9">Sheet</text>
<text x="270.3" y="205.9">15</text>
<text x="275.6" y="205.9">of</text>
<text x="281" y="205.9">16</text>
</g>
<g font-size="1.6" fill="#000080">
<text x="136.9" y="21">L9</text>
<text x="137.4" y="22.8">2.2uH@1.7A DCR&lt;0.1R</text>
<text x="62.3" y="28.1">U10</text>
<text x="144.1" y="29.9">U5</text>
<text x="161.8" y="29.9">D2</text>
<text x="204.5" y="29.9">R72</text>
<text x="115.6" y="35.2">C74</text>
<text x="122.7" y="35.2">C215</text>
<text x="129.8" y="34.3">R163 10k R0402</text>
<text x="161.8" y="31.6">1N5819</text>
<text x="170.7" y="31.6">R168</text>
<text x="170.7" y="33.8">100k-1%</text>
<text x="204.5" y="32">100K</text>
<text x="225.8" y="33.4">L14</text>
<text x="233" y="35.2">600R/100M</text>
<text x="236.5" y="31.6">L12</text>
<text x="257.3" y="30.9">P1</text>
<text x="48" y="37">C106</text>
<text x="48" y="38.8">10uF</text>
<text x="58.7" y="37">R73</text>
<text x="58.7" y="38.8">100K</text>
<text x="69.4" y="38.6">SY6280/LPW5210</text>
<text x="90.7" y="38.8">C107</text>
<text x="90.7" y="40.5">104</text>
<text x="97.8" y="38.8">C108</text>
<text x="97.8" y="40.5">10uF</text>
<text x="115.6" y="37.3">10uF</text>
<text x="122.7" y="37.3">1uF</text>
<text x="181.4" y="37">C214</text>
<text x="181.4" y="39.1">10uF</text>
<text x="201" y="38.8">R75</text>
<text x="218.7" y="40.5">ICMF212P900MFR</text>
<text x="81.8" y="42.3">R74</text>
<text x="81.8" y="44.1">6K8/1%</text>
<text x="131.8" y="42.3">R171</text>
<text x="131.8" y="44.5">100k</text>
<text x="144.1" y="42.3">SY7208/LP6226</text>
<text x="170.7" y="42.3">R170</text>
<text x="170.7" y="44.5">13K-1%</text>
<text x="201" y="42.3">1K</text>
<text x="250.9" y="45">L13</text>
<text x="250.9" y="47.1">600R/100M</text>
<text x="254.3" y="44.1">USB-MINI-SOCKET</text>
<text x="225.5" y="51.4" transform="rotate(-90 225.5 51.4)">ESD</text>
<text x="232.7" y="51.4" transform="rotate(-90 232.7 51.4)">ESD</text>
<text x="238" y="51.4" transform="rotate(-90 238 51.4)">ESD</text>
<text x="243.3" y="51.4" transform="rotate(-90 243.3 51.4)">ESD</text>
<text x="225.5" y="62.1" transform="rotate(-90 225.5 62.1)">ESD4</text>
<text x="232.7" y="62.1" transform="rotate(-90 232.7 62.1)">ESD6</text>
<text x="238" y="62.1" transform="rotate(-90 238 62.1)">ESD7</text>
<text x="243.3" y="62.1" transform="rotate(-90 243.3 62.1)">ESD5</text>
<text x="72.4" y="150.9">U14</text>
<text x="158.3" y="150.8">R87</text>
<text x="158.3" y="152.5">100K</text>
<text x="179.6" y="150.8">R88</text>
<text x="186.7" y="150.8">6.8K1%</text>
<text x="197.4" y="150.8">R89</text>
<text x="204.5" y="150.8">8.2K1%</text>
<text x="211.6" y="150.8">R90</text>
<text x="218.7" y="150.8">10K1%</text>
<text x="225.8" y="150.8">R91</text>
<text x="233" y="150.8">11K1%</text>
<text x="174" y="158.1" transform="rotate(-90 174 158.1)">ESD</text>
<text x="197.6" y="158.8">K8</text>
<text x="197.6" y="160.9">VOL+</text>
<text x="214.5" y="158.8">K9</text>
<text x="214.5" y="160.9">VOL-</text>
<text x="228.7" y="158.8">K10</text>
<text x="228.7" y="160.9">MENU</text>
<text x="242.9" y="158.8">K11</text>
<text x="242.9" y="160.9">REC</text>
<text x="51.6" y="165.9">C288</text>
<text x="51.6" y="167.7">104</text>
<text x="109.4" y="165">C287</text>
<text x="109.4" y="166.8">104</text>
<text x="174" y="167.9" transform="rotate(-90 174 167.9)">ESD1</text>
<text x="72" y="172.1">DA380/MMA7660</text>
<text x="53.4" y="176.6">TP109</text>
</g>
<g font-size="1.6" fill="#f00">
<text x="5.4" y="32.4">6,7</text>
<text x="25.3" y="31.6">USB-DRVVBUS</text>
<text x="28.8" y="35.2">USB-ID2</text>
<text x="48.4" y="33.4">USB-DRVVBUS 4</text>
<text x="212" y="35.2">DM</text>
<text x="246.7" y="35.2">DM0</text>
<text x="192.4" y="38.8">USB-ID2</text>
<text x="212" y="37">DP</text>
<text x="246.7" y="37">DP0</text>
<text x="248.4" y="40.4">USB_G5</text>
<text x="275.1" y="40.4">USB_G</text>
<text x="13" y="50.5">DM</text>
<text x="13" y="48.7">DP</text>
<text x="32" y="50.1">15</text>
<text x="32" y="48.4">15</text>
<text x="128.1" y="163.9">6</text>
<text x="135.7" y="164.3">KEYADC0</text>
<text x="63.7" y="175.7" transform="rotate(-90 63.7 175.7)">GS-INT</text>
</g>
<g font-size="1.6" fill="#004080">
<text x="63.2" y="34.5">EN</text>
<text x="63.2" y="30.9">IN</text>
<text x="70.2" y="34.5">ISET</text>
<text x="70.4" y="30.9">OUT</text>
<text x="144.9" y="32.7">IN</text>
<text x="153.7" y="32.7">LX</text>
<text x="257" y="34.5">VBUS</text>
<text x="263.7" y="34.5">G3</text>
<text x="68.3" y="36.4" transform="rotate(-90 68.3 36.4)">GND</text>
<text x="144.9" y="36.3">EN</text>
<text x="144.9" y="39.8">GND</text>
<text x="153.3" y="36.3">NC</text>
<text x="153.6" y="39.8">FB</text>
<text x="257" y="36.3">D-</text>
<text x="257" y="38.1">D+</text>
<text x="257" y="39.8">ID</text>
<text x="257" y="41.6">GND</text>
<text x="263.7" y="39.8">G1</text>
<text x="263.7" y="36.3">G2</text>
<text x="263.7" y="41.6">G4</text>
<text x="72" y="154.5">RESERVED</text>
<text x="83.9" y="154.5">NC</text>
<text x="72" y="158.1">NC</text>
<text x="72" y="161.6">AVDD</text>
<text x="81.5" y="161.6">DGND</text>
<text x="81.7" y="158.1">DVDD</text>
<text x="72" y="165.2">AGND</text>
<text x="82.9" y="165.2">SDA</text>
<text x="72" y="168.7">INT</text>
<text x="83.1" y="168.7">SCL</text>
</g>
<g font-size="1.6" fill="#00f">
<text x="98" y="164.8">TWI1-SDA</text>
<text x="98" y="168.4">TWI1-SCK</text>
</g>
</svg>
